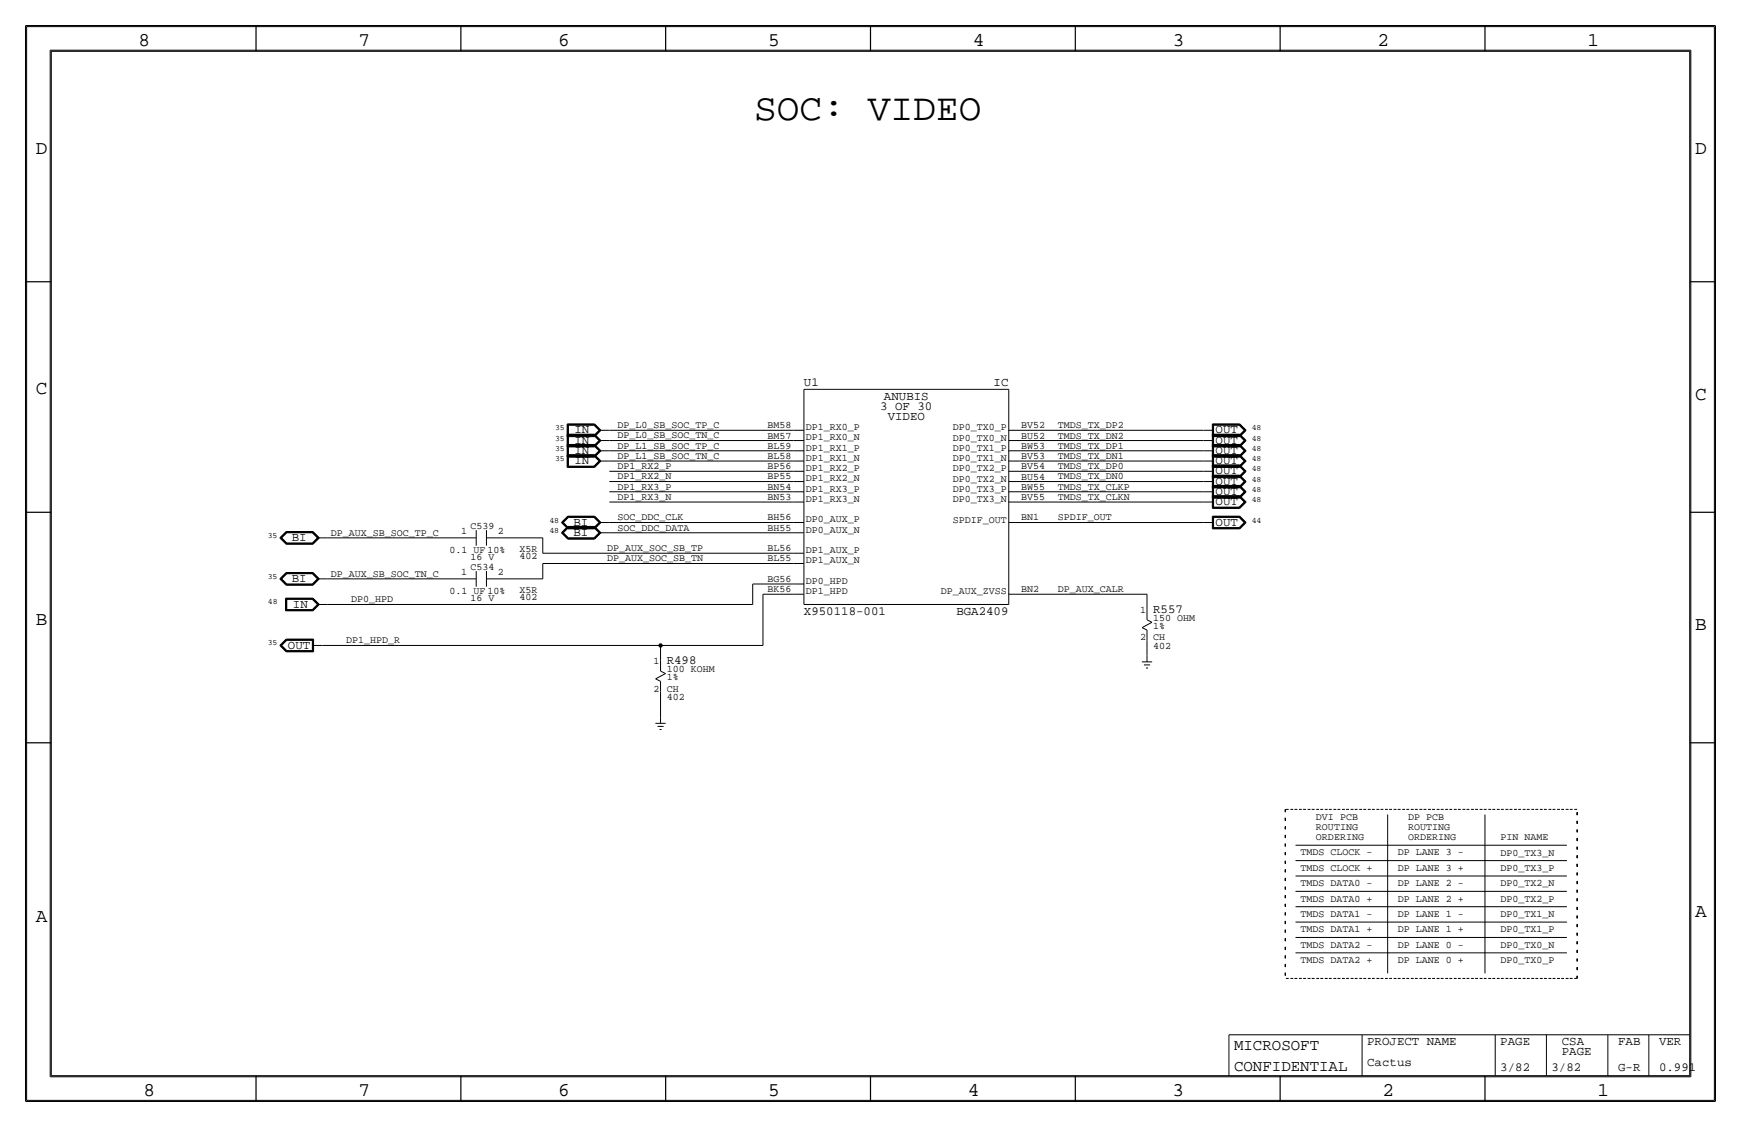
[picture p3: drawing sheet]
<svg xmlns="http://www.w3.org/2000/svg" width="432mm" height="279mm" viewBox="0 0 432 279" stroke-linecap="round" stroke-linejoin="round" font-family="sans-serif">
<!-- layer: Nets -->
<g fill="none" stroke="#000" stroke-width=".25">
<path d="M151.1 106.7h45.7zM151.1 109.2h45.7zM151.1 111.8h45.7zM151.1 114.3h45.7zM151.1 116.8h45.7zM151.1 119.4h45.7zM252.7 116.8h45.7zM252.7 119.4h45.7zM252.7 114.3h45.7zM252.7 106.7h45.7zM252.7 109.2h45.7zM252.7 111.8h45.7z"/>
<path d="M81.3 133.3h33zM124.5 133.3h10.1zM134.6 139.7v3.8zM134.6 137.2h62.2zM134.6 133.3v3.9zM134.6 139.7h62.2zM151.1 124.5h45.7zM151.1 129.5h45.7zM151.1 132.1h45.7zM151.1 121.9h45.7zM252.7 124.5h45.7zM252.7 129.5h45.7z"/>
<path d="M252.7 121.9h45.7zM81.3 143.5h33zM81.3 149.9h105.4zM124.5 143.5h10.1zM186.7 144.8v5.1zM186.7 144.8h10.2zM189.2 147.3h7.7zM189.2 147.3v12.7zM252.7 147.3h31.8zM284.5 158.8v3.8zM284.5 147.3v3.8zM80 160h83.8z"/>
<path d="M163.8 171.4v6.4zM163.8 160v3.8zM163.8 160h25.4zM321.3 209.5h67.3zM321.3 213.4h67.3zM321.3 217.2h67.3zM344.2 201.9v39.4zM368.3 201.9v39.4zM321.3 221h67.3zM321.3 236.2h67.3zM321.3 232.4h67.3zM321.3 228.6h67.3z"/>
<path d="M321.3 224.8h67.3z"/>
</g>
<path d="M318.8 200.7v41.9zM318.8 200.7h72.4zM391.2 200.7v41.9zM318.8 242.6h72.4z" fill="none" stroke="#000" stroke-width=".25" stroke-dasharray=".7 1.4" stroke-linecap="butt"/>
<circle cx="163.8" cy="160" r=".41" fill="#000" stroke="#000" stroke-width=".25"/>
<!-- layer: Components -->
<g fill="none" stroke="#000" stroke-width=".25">
<path d="M199.4 96.5h50.8zM199.4 96.5v53.4zM250.2 96.5v53.4zM140.7 105.1v3.2zM140.7 108.3h6.8zM140.7 107.6v3.2zM140.7 110.8h6.8zM140.7 112.7v3.2zM140.7 115.9h6.8zM140.7 110.2v3.1zM140.7 113.3h6.8zM140.7 105.1h6.8z"/>
<path d="M140.7 107.6h6.8zM140.7 112.7h6.8zM140.7 110.2h6.8zM140.8 105.2h6.6zM140.8 107.7h6.6zM140.8 112.8h6.6zM140.8 110.3h6.6zM140.8 105.2v3zM140.8 108.2h6.6zM140.8 107.7v3zM140.8 110.7h6.6zM140.8 112.8v3z"/>
<path d="M140.8 115.8h6.6zM140.8 110.3v2.9zM140.8 113.2h6.6zM140.9 105.3v2.8zM140.9 108.1h6.5zM140.9 107.8v2.8zM140.9 110.6h6.5zM140.9 112.9v2.8zM140.9 115.7h6.5zM140.9 110.4v2.7zM140.9 113.1h6.5zM140.9 105.3h6.5z"/>
<path d="M140.9 107.8h6.5zM140.9 112.9h6.5zM140.9 110.4h6.5zM141 105.4h6.3zM141 105.4v2.6zM141 107.9h6.3zM141 107.9v2.6zM141 110.5h6.3zM141 113h6.3zM141 113v2.6zM141 115.6h6.3zM141 110.5v2.5z"/>
<path d="M147.3 105.4l1.3 1.3zM147.3 108l1.3 1.2zM147.3 113l1.3 1.3zM147.3 110.5l1.3 1.3zM147.3 107.9l1.3-1.2zM147.3 110.5l1.3-1.3zM147.3 115.6l1.3-1.3zM147.3 113l1.3-1.2zM147.4 108.1l1.3-1.4zM147.4 110.6l1.3-1.4zM147.4 115.7l1.3-1.4zM147.4 113.1l1.3-1.3z"/>
<path d="M147.4 105.3l1.3 1.4zM147.4 107.8l1.3 1.4zM147.4 112.9l1.3 1.4zM147.4 110.4l1.3 1.4zM147.4 105.2l1.5 1.5zM147.4 107.7l1.5 1.5zM147.4 112.8l1.5 1.5zM147.4 110.3l1.5 1.5zM147.4 108.2l1.5-1.5zM147.4 110.7l1.5-1.5zM147.4 115.8l1.5-1.5zM147.4 113.2l1.5-1.4z"/>
<path d="M147.5 105.1l1.5 1.6zM147.5 107.6l1.5 1.6zM147.5 112.7l1.5 1.6zM147.5 110.2l1.5 1.6zM147.5 108.3l1.5-1.6zM147.5 110.8l1.5-1.6zM147.5 115.9l1.5-1.6zM147.5 113.3l1.5-1.5zM148.6 106.7h2.5zM148.6 109.2h2.5zM148.6 114.3h2.5zM148.6 111.8h2.5z"/>
<path d="M196.8 119.4h2.6zM196.8 116.8h2.6zM196.8 114.3h2.6zM196.8 111.8h2.6zM196.8 109.2h2.6zM196.8 106.7h2.6zM250.2 119.4h2.5zM250.2 116.8h2.5zM250.2 114.3h2.5zM250.2 111.8h2.5zM250.2 109.2h2.5zM250.2 106.7h2.5z"/>
<path d="M298.4 116.8h2.6zM298.4 119.4h2.6zM298.4 114.3h2.6zM298.4 111.8h2.6zM298.4 109.2h2.6zM298.4 106.7h2.6zM300.7 118.4h6.8zM300.7 115.3v3.1zM300.7 117.8v3.2zM300.7 115.9h6.8zM300.7 112.7v3.2zM300.7 113.3h6.8z"/>
<path d="M300.7 110.2v3.1zM300.7 110.8h6.8zM300.7 107.6v3.2zM300.7 108.3h6.8zM300.7 105.1v3.2zM300.7 115.3h6.8zM300.7 117.8h6.8zM300.7 112.7h6.8zM300.7 110.2h6.8zM300.7 107.6h6.8zM300.7 105.1h6.8zM300.8 115.4v2.9z"/>
<path d="M300.8 118.3h6.6zM300.8 117.9v3zM300.8 112.8v3zM300.8 115.8h6.6zM300.8 110.3v2.9zM300.8 113.2h6.6zM300.8 107.7v3zM300.8 110.7h6.6zM300.8 105.2v3zM300.8 108.2h6.6zM300.8 115.4h6.6zM300.8 117.9h6.6z"/>
<path d="M300.8 112.8h6.6zM300.8 110.3h6.6zM300.8 107.7h6.6zM300.8 105.2h6.6zM300.9 115.5v2.7zM300.9 118.2h6.5zM300.9 118v2.8zM300.9 112.9v2.8zM300.9 115.7h6.5zM300.9 110.4v2.7zM300.9 113.1h6.5zM300.9 107.8v2.8z"/>
<path d="M300.9 110.6h6.5zM300.9 105.3v2.8zM300.9 108.1h6.5zM300.9 115.5h6.5zM300.9 118h6.5zM300.9 112.9h6.5zM300.9 110.4h6.5zM300.9 107.8h6.5zM300.9 105.3h6.5zM301 115.6h6.3zM301 115.6v2.5zM301 118.1h6.3z"/>
<path d="M301 118.1v2.6zM301 113h6.3zM301 113v2.6zM301 110.5h6.3zM301 110.5v2.5zM301 107.9h6.3zM301 107.9v2.6zM301 105.4h6.3zM301 105.4v2.6zM307.3 115.6l1.3 1.2zM307.3 118.1l1.3 1.3zM307.3 113l1.3 1.3z"/>
<path d="M307.3 110.5l1.3 1.3zM307.3 108l1.3 1.2zM307.3 105.4l1.3 1.3zM307.3 118.1l1.3-1.3zM307.3 115.6l1.3-1.3zM307.4 118.2l1.4-1.4zM307.4 115.7l1.4-1.4zM307.4 113.1l1.4-1.3zM307.4 110.6l1.4-1.4zM307.4 108.1l1.4-1.4zM307.4 115.5l1.4 1.3zM307.4 118l1.4 1.4z"/>
<path d="M307.4 112.9l1.4 1.4zM307.4 110.4l1.4 1.4zM307.4 107.8l1.4 1.4zM307.4 105.3l1.4 1.4zM307.4 115.4l1.5 1.4zM307.4 117.9l1.5 1.5zM307.4 112.8l1.5 1.5zM307.4 110.3l1.5 1.5zM307.4 107.7l1.5 1.5zM307.4 105.2l1.5 1.5zM307.4 118.3l1.5-1.5zM307.4 115.8l1.5-1.5z"/>
<path d="M307.4 113.2l1.5-1.4zM307.4 110.7l1.5-1.5zM307.4 108.2l1.5-1.5zM307.5 115.3l1.6 1.5zM307.5 117.8l1.6 1.6zM307.5 112.7l1.6 1.6zM307.5 110.2l1.6 1.6zM307.5 107.6l1.6 1.6zM307.5 105.1l1.6 1.6zM307.5 118.4l1.6-1.6zM307.5 115.9l1.6-1.6zM307.5 113.3l1.6-1.5z"/>
<path d="M307.5 110.8l1.6-1.6zM307.5 108.3l1.6-1.6zM308.6 111.8l-1.3 1.2zM308.6 109.2l-1.3 1.3zM308.6 106.7l-1.3 1.2zM69.4 133.3l1.6-1.5zM69.4 133.3l1.6 1.6zM69.5 133.3l1.5 1.5zM69.5 133.3l1.5-1.4zM69.7 133.3l1.4-1.3zM69.7 133.4l1.4 1.3zM69.8 133.3l1.3-1.2z"/>
<path d="M69.9 133.4l1.2 1.2zM71 131.8h6.6zM71 134.9h6.6zM71 134.8h6.6zM71 131.9h6.6zM71.1 134.7h6.4zM71.1 132h6.4zM71.1 134.6h6.4zM71.1 132.1h6.4zM77.5 132.1l1.2 1.2zM77.5 134.6l1.2-1.2zM77.5 134.7l1.4-1.3z"/>
<path d="M77.5 132l1.4 1.3zM77.6 131.9l1.4 1.4zM77.6 134.8l1.4-1.5zM77.6 131.8l1.6 1.5zM78.7 133.3h2.6zM79.2 133.3l-1.6 1.6zM114.3 133.3h3.8zM118.1 131.4v3.9zM120.6 133.3h3.9zM120.6 131.4v3.9zM139.2 129.5l1.6 1.6zM139.2 132.1l1.6 1.6z"/>
<path d="M139.2 129.5l1.6-1.5zM139.2 132.1l1.6-1.6zM139.4 129.5l1.5 1.5zM139.4 132.1l1.5 1.5zM139.4 129.5l1.5-1.4zM139.4 132.1l1.5-1.5zM139.5 129.5l1.4-1.3zM139.5 132.1l1.4-1.4zM139.5 129.5l1.4 1.4zM139.5 132.1l1.4 1.4zM139.7 129.5l1.3-1.2zM139.7 132.1l1.3-1.3z"/>
<path d="M139.7 129.5l1.3 1.3zM139.7 132.1l1.3 1.2zM140.8 131.1h6.7zM140.8 133.7h6.7zM140.8 128h6.7zM140.8 130.5h6.7zM140.9 128.1h6.5zM140.9 130.6h6.5zM140.9 131h6.5zM140.9 133.6h6.5zM140.9 130.9h6.5zM140.9 133.5h6.5z"/>
<path d="M140.9 128.2h6.5zM140.9 130.7h6.5zM141 130.8h6.3zM141 128.3h6.3zM141 133.3h6.3zM147.3 128.3l1.3 1.2zM147.3 130.8l1.3 1.3zM147.3 130.8l1.3-1.3zM147.3 133.3l1.3-1.2zM147.4 130.9l1.3-1.4zM147.4 133.5l1.3-1.4zM147.4 128.2l1.3 1.3z"/>
<path d="M147.4 130.7l1.3 1.4zM147.4 128.1l1.5 1.4zM147.4 130.6l1.5 1.5zM147.4 131l1.5-1.5zM147.4 133.6l1.5-1.5zM147.5 128l1.5 1.5zM147.5 130.5l1.5 1.6zM147.5 131.1l1.5-1.6zM147.5 133.7l1.5-1.6zM148.6 129.5h2.5zM148.6 132.1h2.5zM196.8 139.7h2.6z"/>
<path d="M196.8 137.2h2.6zM196.8 132.1h2.6zM196.8 129.5h2.6zM196.8 124.5h2.6zM196.8 121.9h2.6zM250.2 129.5h2.5zM250.2 124.5h2.5zM250.2 121.9h2.5zM298.4 129.5h2.6zM298.4 121.9h2.6zM298.4 124.5h2.6zM300.7 131.1h6.8z"/>
<path d="M300.7 128v3.1zM300.7 123.5h6.8zM300.7 120.3v3.2zM300.7 121h6.8zM300.7 126h6.8zM300.7 122.9v3.1zM300.7 128h6.8zM300.7 120.3h6.8zM300.7 122.9h6.8zM300.8 128.1v2.9zM300.8 131h6.6zM300.8 120.4v3z"/>
<path d="M300.8 123.4h6.6zM300.8 120.9h6.6zM300.8 123v2.9zM300.8 125.9h6.6zM300.8 128.1h6.6zM300.8 120.4h6.6zM300.8 123h6.6zM300.9 128.2v2.7zM300.9 130.9h6.5zM300.9 120.5v2.8zM300.9 123.3h6.5zM300.9 120.8h6.5z"/>
<path d="M300.9 123.1v2.7zM300.9 125.8h6.5zM300.9 128.2h6.5zM300.9 120.5h6.5zM300.9 123.1h6.5zM301 128.3h6.3zM301 128.3v2.5zM301 130.8h6.3zM301 120.7h6.3zM301 120.7v2.5zM301 123.2h6.3zM301 123.2v2.5z"/>
<path d="M301 125.7h6.3zM307.3 128.3l1.3 1.2zM307.3 120.7l1.3 1.2zM307.3 123.2l1.3 1.3zM307.3 123.2l1.3-1.3zM307.3 120.7l1.3-1.3zM307.3 125.7l1.3-1.2zM307.4 130.9l1.4-1.4zM307.4 123.3l1.4-1.4zM307.4 120.8l1.4-1.4zM307.4 125.8l1.4-1.3zM307.4 128.2l1.4 1.3z"/>
<path d="M307.4 120.5l1.4 1.4zM307.4 123.1l1.4 1.4zM307.4 128.1l1.5 1.4zM307.4 120.4l1.5 1.5zM307.4 123l1.5 1.5zM307.4 131l1.5-1.5zM307.4 123.4l1.5-1.5zM307.4 120.9l1.5-1.5zM307.4 125.9l1.5-1.4zM307.5 128l1.6 1.5zM307.5 120.3l1.6 1.6zM307.5 122.9l1.6 1.6z"/>
<path d="M307.5 131.1l1.6-1.6zM307.5 123.5l1.6-1.6zM307.5 121l1.6-1.6zM307.5 126l1.6-1.5zM308.6 129.5l-1.3 1.3zM69.4 143.5l1.6-1.6zM69.4 143.5l1.6 1.6zM69.5 143.5l1.5 1.5zM69.5 143.5l1.5-1.5zM69.7 143.5l1.4-1.4zM69.7 143.5l1.4 1.4zM69.8 143.5l1.3-1.3z"/>
<path d="M69.9 143.5l1.2 1.3zM70.8 148.3v3.1zM70.8 151.4h6.8zM70.8 148.3h6.8zM70.9 148.4h6.7zM70.9 148.4v2.9zM70.9 151.3h6.7zM71 141.9h6.6zM71 145.1h6.6zM71 158.4h6.8zM71 145h6.6zM71 148.5v2.7z"/>
<path d="M71 151.2h6.5zM71 158.5h6.7zM71 142h6.6zM71 148.5h6.5zM71.1 144.9h6.4zM71.1 158.6h6.5zM71.1 142.1h6.4zM71.1 144.8h6.4zM71.1 142.2h6.4zM71.1 148.6h6.4zM71.1 148.6v2.5zM71.1 151.1h6.4z"/>
<path d="M71.1 158.8h6.4zM77.5 142.2l1.2 1.3zM77.5 148.6l1.2 1.3zM77.5 144.8l1.2-1.3zM77.5 151.1l1.2-1.2zM77.5 158.8v2.5zM77.5 144.9l1.4-1.4zM77.5 151.2l1.4-1.3zM77.5 142.1l1.4 1.4zM77.5 148.5l1.4 1.4zM77.6 142l1.4 1.5zM77.6 148.4l1.4 1.5z"/>
<path d="M77.6 145l1.4-1.5zM77.6 151.3l1.4-1.4zM77.6 158.6v2.8zM77.6 151.4l1.6-1.5zM77.6 141.9l1.6 1.6zM77.6 148.3l1.6 1.6zM77.7 158.5v3zM77.8 158.4v3.2zM78.7 143.5h2.6zM78.7 149.9h2.6zM79.2 143.5l-1.6 1.6zM114.3 143.5h3.8z"/>
<path d="M118.1 141.6v3.8zM120.6 143.5h3.9zM120.6 141.6v3.8zM196.8 147.3h2.6zM196.8 144.8h2.6zM199.4 149.9h50.8zM250.2 147.3h2.5zM283.3 155.6l1.2 .6zM283.3 155.6l2.4-1.3zM284.5 151.1v2.6zM284.5 156.2v2.6zM284.5 153.7l1.2 .6z"/>
<path d="M69.4 160l1.6-1.6zM69.4 160l1.6 1.6zM69.5 160l1.5 1.5zM69.5 160l1.5-1.5zM69.7 160l1.4-1.4zM69.7 160l1.4 1.4zM69.8 160l1.3-1.2zM69.9 160l1.2 1.3zM71 161.6h6.8zM71 161.5h6.7zM71.1 161.4h6.5zM71.1 161.3h6.4z"/>
<path d="M77.5 160h2.5zM162.6 179.3h2.5zM162.6 168.3l2.4-1.3zM162.6 168.3l1.2 .6zM163.8 163.8v2.6zM163.8 168.9v2.5zM163.8 166.4l1.2 .6zM163.8 177.8v1.5zM283.2 164.1h2.5zM283.7 164.8h1.5zM284.2 165.6h.5zM284.5 162.6v1.5z"/>
<path d="M163.1 180.1h1.5zM163.6 180.8h.5z"/>
</g>
<!-- layer: Page Border and Title Block -->
<g fill="none" stroke="#000" stroke-width=".3">
<path d="M6.3 6.4v266.7zM6.4 6.4h419zM12.7 12.7h406.4zM12.7 12.7v254zM63.5 6.4v6.3zM114.3 6.4v6.3zM165.1 6.4v6.3zM215.9 6.3v6.4zM266.7 6.4v6.3zM317.5 6.4v6.3zM368.3 6.4v6.3zM419.1 12.7v254z"/>
<path d="M425.4 6.4v266.7zM6.3 69.8h6.4zM419.1 69.8h6.3zM6.3 127h6.4zM419.1 127h6.3zM6.3 184.1h6.4zM419.1 184.1h6.3zM6.4 273h419zM12.7 266.7h406.4zM63.5 266.7v6.4zM114.3 266.7v6.4zM165.1 266.7v6.4z"/>
<path d="M215.9 266.7v6.4zM266.7 266.7v6.4zM317.5 266.7v6.4zM368.3 266.7v6.4z"/>
</g>
<g fill="none" stroke="#000" stroke-width=".25">
<path d="M6.6 6.6h418.6zM6.6 6.6v266.2zM12.4 12.4h407zM12.4 12.4v254.6zM419.4 12.4v254.6zM425.2 6.6v266.2zM304.8 256.5v10.2zM304.8 256.5h114.3zM337.8 256.5v10.2zM370.8 256.5v10.2zM383.5 256.5v10.2zM398.8 256.5v10.2z"/>
<path d="M408.9 256.5v10.2zM6.6 272.8h418.6zM12.4 267h407z"/>
</g>
<text font-size="9.4" x="187" y="29.8">SOC: VIDEO</text>
<g font-size="4.8">
<text x="34.3" y="11.4">8</text>
<text x="88.9" y="11.4">7</text>
<text x="138.5" y="11.4">6</text>
<text x="190.5" y="11.4">5</text>
<text x="241.3" y="11.4">4</text>
<text x="290.8" y="11.4">3</text>
<text x="341.6" y="11.4">2</text>
<text x="393.7" y="11.4">1</text>
<text x="8.9" y="38.1">D</text>
<text x="420.4" y="38.1">D</text>
<text x="8.9" y="97.8">C</text>
<text x="420.4" y="99.1">C</text>
<text x="8.9" y="154.9">B</text>
<text x="420.4" y="156.2">B</text>
<text x="420.4" y="227.3">A</text>
<text x="8.9" y="228.6">A</text>
<text x="35.6" y="271.8">8</text>
<text x="88.9" y="271.8">7</text>
<text x="138.4" y="271.8">6</text>
<text x="190.5" y="271.8">5</text>
<text x="240" y="271.8">4</text>
<text x="290.8" y="271.8">3</text>
<text x="342.9" y="271.8">2</text>
<text x="396.2" y="271.8">1</text>
</g>
<g font-size="3.9">
<text x="306.1" y="260.4">MICROSOFT</text>
<text x="306.1" y="265.4">CONFIDENTIAL</text>
</g>
<g font-size="3.1">
<text x="199.4" y="95.8">U1</text>
<text x="246.4" y="95.8">IC</text>
<text x="218.3" y="101.6">3 OF 30</text>
<text x="219.2" y="99.1">ANUBIS</text>
<text x="142.5" y="107.4">IN</text>
<text x="220.2" y="104.1">VIDEO</text>
<text x="301.5" y="107.4">OUT</text>
<text x="142.5" y="110">IN</text>
<text x="142.5" y="112.5">IN</text>
<text x="301.5" y="112.5">OUT</text>
<text x="301.5" y="110">OUT</text>
<text x="142.5" y="115.1">IN</text>
<text x="301.5" y="117.6">OUT</text>
<text x="301.5" y="115.1">OUT</text>
<text x="301.5" y="122.7">OUT</text>
<text x="301.5" y="120.1">OUT</text>
<text x="301.5" y="125.2">OUT</text>
<text x="142.2" y="130.3">BI</text>
<text x="301.5" y="130.3">OUT</text>
<text x="72.4" y="134.1">BI</text>
<text x="142.2" y="132.8">BI</text>
<text x="72.4" y="144.3">BI</text>
<text x="72.6" y="150.6">IN</text>
<text x="199.4" y="152.4">X950118-001</text>
<text x="237.2" y="152.4">BGA2409</text>
<text x="286" y="151.9">R557</text>
<text x="71.4" y="160.8">OUT</text>
<text x="165.4" y="164.6">R498</text>
<text x="339.1" y="259.1">PROJECT NAME</text>
<text x="372.1" y="259.1">PAGE</text>
<text x="387.4" y="259.1">CSA</text>
<text x="387.4" y="261.6">PAGE</text>
<text x="401.3" y="259.1">FAB</text>
<text x="411.5" y="259.1">VER</text>
<text x="339.1" y="264.2">Cactus</text>
<text x="372.1" y="265.4">3/82</text>
<text x="384.8" y="265.4">3/82</text>
<text x="401.3" y="265.4">G-R</text>
<text x="411.5" y="265.4">0.991</text>
</g>
<g font-size="2.5">
<text x="153.2" y="106.2">DP_L0_SB_SOC_TP_C</text>
<text x="190.4" y="106.2">BM58</text>
<text x="199.9" y="106.7">DP1_RX0_P</text>
<text x="236.3" y="106.7">DP0_TX0_P</text>
<text x="253.2" y="106.2">BV52</text>
<text x="262.4" y="106.2">TMDS_TX_DP2</text>
<text x="153.2" y="113.8">DP_L1_SB_SOC_TN_C</text>
<text x="153.2" y="111.3">DP_L1_SB_SOC_TP_C</text>
<text x="153.2" y="108.7">DP_L0_SB_SOC_TN_C</text>
<text x="190.4" y="111.3">BL59</text>
<text x="190.4" y="113.8">BL58</text>
<text x="190.4" y="108.7">BM57</text>
<text x="199.9" y="111.7">DP1_RX1_P</text>
<text x="199.9" y="109.2">DP1_RX0_N</text>
<text x="236.3" y="111.8">DP0_TX1_P</text>
<text x="236.3" y="109.2">DP0_TX0_N</text>
<text x="253.2" y="111.3">BW53</text>
<text x="253.2" y="113.8">BV53</text>
<text x="253.2" y="108.7">BU52</text>
<text x="262.4" y="111.3">TMDS_TX_DP1</text>
<text x="262.4" y="108.7">TMDS_TX_DN2</text>
<text x="262.4" y="113.8">TMDS_TX_DN1</text>
<text x="153.2" y="118.9">DP1_RX2_N</text>
<text x="153.2" y="116.3">DP1_RX2_P</text>
<text x="190.4" y="116.3">BP56</text>
<text x="190.4" y="118.9">BP55</text>
<text x="199.9" y="119.4">DP1_RX2_N</text>
<text x="199.9" y="116.8">DP1_RX2_P</text>
<text x="199.9" y="114.3">DP1_RX1_N</text>
<text x="236.3" y="119.4">DP0_TX2_N</text>
<text x="236.3" y="116.8">DP0_TX2_P</text>
<text x="236.3" y="114.3">DP0_TX1_N</text>
<text x="253.2" y="116.3">BV54</text>
<text x="253.2" y="118.9">BU54</text>
<text x="262.4" y="118.9">TMDS_TX_DN0</text>
<text x="262.4" y="116.3">TMDS_TX_DP0</text>
<text x="153.2" y="121.4">DP1_RX3_P</text>
<text x="153.2" y="124">DP1_RX3_N</text>
<text x="190.4" y="121.4">BN54</text>
<text x="190.4" y="124">BN53</text>
<text x="199.9" y="124.4">DP1_RX3_N</text>
<text x="199.9" y="121.9">DP1_RX3_P</text>
<text x="236.3" y="124.5">DP0_TX3_N</text>
<text x="236.3" y="121.9">DP0_TX3_P</text>
<text x="253.2" y="121.4">BW55</text>
<text x="253.2" y="124">BV55</text>
<text x="262.4" y="121.4">TMDS_TX_CLKP</text>
<text x="262.4" y="123.9">TMDS_TX_CLKN</text>
<text x="116.7" y="131.1">C539</text>
<text x="153.2" y="131.6">SOC_DDC_DATA</text>
<text x="153.2" y="129">SOC_DDC_CLK</text>
<text x="190.4" y="129">BH56</text>
<text x="190.4" y="131.6">BH55</text>
<text x="199.9" y="129.5">DP0_AUX_P</text>
<text x="236.3" y="129.5">SPDIF_OUT</text>
<text x="253.2" y="129">BN1</text>
<text x="262.4" y="129">SPDIF_OUT</text>
<text x="82" y="132.8">DP_AUX_SB_SOC_TP_C</text>
<text x="111.5" y="137.2">0.1 UF 10%</text>
<text x="114.3" y="132.3">1</text>
<text x="123.4" y="132.3">2</text>
<text x="128.8" y="136.9">X5R</text>
<text x="150.6" y="136.6">DP_AUX_SOC_SB_TP</text>
<text x="190.4" y="136.7">BL56</text>
<text x="199.9" y="137.2">DP1_AUX_P</text>
<text x="199.9" y="132.1">DP0_AUX_N</text>
<text x="82" y="143">DP_AUX_SB_SOC_TN_C</text>
<text x="114.3" y="142.5">1</text>
<text x="116.7" y="138.9">16 V</text>
<text x="116.7" y="141.2">C534</text>
<text x="123.4" y="142.5">2</text>
<text x="128.8" y="138.7">402</text>
<text x="150.6" y="139.2">DP_AUX_SOC_SB_TN</text>
<text x="190.4" y="139.2">BL55</text>
<text x="199.9" y="139.7">DP1_AUX_N</text>
<text x="87.1" y="149.3">DP0_HPD</text>
<text x="111.5" y="147.3">0.1 UF 10%</text>
<text x="116.7" y="149.1">16 V</text>
<text x="128.8" y="147.1">X5R</text>
<text x="128.8" y="148.8">402</text>
<text x="190.4" y="146.8">BK56</text>
<text x="190.4" y="144.3">BG56</text>
<text x="199.9" y="147.3">DP1_HPD</text>
<text x="199.9" y="144.8">DP0_HPD</text>
<text x="233.3" y="147.3">DP_AUX_ZVSS</text>
<text x="253.2" y="146.8">BN2</text>
<text x="262.4" y="146.8">DP_AUX_CALR</text>
<text x="282.7" y="151.9">1</text>
<text x="286" y="153.9">150 OHM</text>
<text x="286" y="156">1%</text>
<text x="85.9" y="159.5">DP1_HPD_R</text>
<text x="282.7" y="158.8">2</text>
<text x="286" y="158.8">CH</text>
<text x="286" y="160.8">402</text>
<text x="162.1" y="164.6">1</text>
<text x="165.4" y="166.6">100 KOHM</text>
<text x="162.1" y="171.5">2</text>
<text x="165.4" y="171.4">CH</text>
<text x="165.4" y="168.7">1%</text>
<text x="165.4" y="173.5">402</text>
<text x="326.4" y="203.2">DVI PCB</text>
<text x="349.3" y="203.2">DP PCB</text>
<text x="326.4" y="208.3">ORDERING</text>
<text x="326.4" y="205.7">ROUTING</text>
<text x="349.3" y="208.3">ORDERING</text>
<text x="349.3" y="205.7">ROUTING</text>
<text x="372.1" y="208.3">PIN NAME</text>
<text x="322.6" y="212.1">TMDS CLOCK -</text>
<text x="322.6" y="215.9">TMDS CLOCK +</text>
<text x="346.7" y="215.9">DP LANE 3 +</text>
<text x="346.7" y="212.1">DP LANE 3 -</text>
<text x="372.1" y="215.9">DP0_TX3_P</text>
<text x="372.1" y="212.1">DP0_TX3_N</text>
<text x="322.6" y="219.7">TMDS DATA0 -</text>
<text x="346.7" y="219.7">DP LANE 2 -</text>
<text x="372.1" y="219.7">DP0_TX2_N</text>
<text x="322.6" y="223.5">TMDS DATA0 +</text>
<text x="322.6" y="227.3">TMDS DATA1 -</text>
<text x="346.7" y="227.3">DP LANE 1 -</text>
<text x="346.7" y="223.5">DP LANE 2 +</text>
<text x="372.1" y="223.5">DP0_TX2_P</text>
<text x="372.1" y="227.3">DP0_TX1_N</text>
<text x="322.6" y="231.1">TMDS DATA1 +</text>
<text x="346.7" y="231.1">DP LANE 1 +</text>
<text x="372.1" y="231.1">DP0_TX1_P</text>
<text x="322.6" y="238.8">TMDS DATA2 +</text>
<text x="322.6" y="235">TMDS DATA2 -</text>
<text x="346.7" y="235">DP LANE 0 -</text>
<text x="346.7" y="238.8">DP LANE 0 +</text>
<text x="372.1" y="238.8">DP0_TX0_P</text>
<text x="372.1" y="235">DP0_TX0_N</text>
</g>
<g font-size="2">
<text x="137.7" y="106.7">35</text>
<text x="310.4" y="106.7">48</text>
<text x="137.7" y="109.2">35</text>
<text x="137.7" y="111.8">35</text>
<text x="310.4" y="111.8">48</text>
<text x="310.4" y="109.2">48</text>
<text x="137.7" y="114.3">35</text>
<text x="310.4" y="116.8">48</text>
<text x="310.4" y="119.4">48</text>
<text x="310.4" y="114.3">48</text>
<text x="310.4" y="121.9">48</text>
<text x="310.4" y="124.5">48</text>
<text x="136.2" y="129.5">48</text>
<text x="310.4" y="129.5">44</text>
<text x="66.4" y="133.4">35</text>
<text x="136.2" y="132.1">48</text>
<text x="66.4" y="143.5">35</text>
<text x="66.4" y="149.9">48</text>
<text x="66.4" y="160">35</text>
</g>
</svg>
